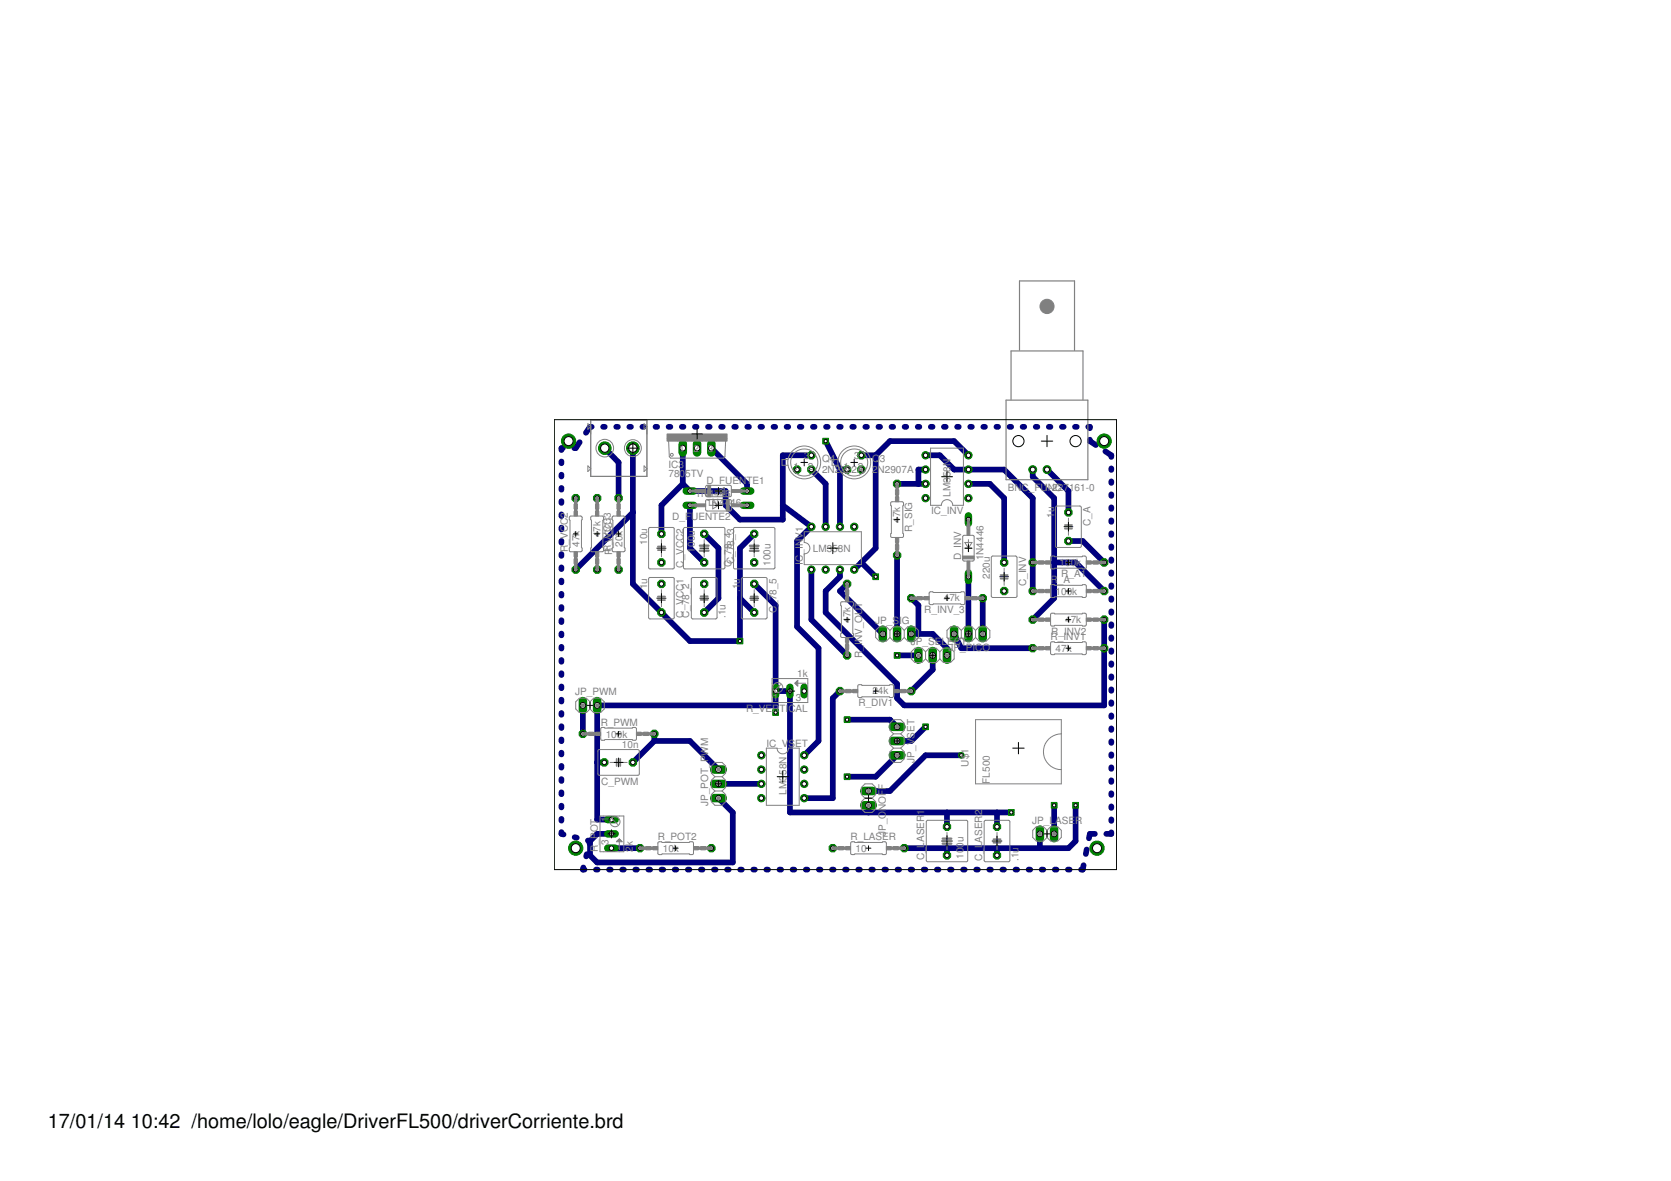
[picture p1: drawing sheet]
<svg xmlns="http://www.w3.org/2000/svg" width="297mm" height="210mm" viewBox="0 0 297 210" stroke-linecap="round" stroke-linejoin="round" font-family="sans-serif">
<g fill="none" stroke="#000080" stroke-width="1">
<path d="M100.1 79.7h-.3v.3M103 78.6l-.7 1.1h-.2M105.2 75.9h-.3l-.7 1M107.2 75.9h.3M107.5 79.7l2.5 2.5v6.3M109.5 75.9h.3M111.9 75.9h.3M112.5 79.7v24.1l10.1 10.1h8.9v-16.5l2.6-2.5M114.2 75.9h.3M116.5 75.9h.3M118.9 75.9h.3M121.2 75.9h.3"/>
<path d="M121.4 79.7v6.3M123.5 75.9h.3M125.9 75.9h.3M126.4 79.7l6.4 6.3v1.3M128.2 75.9h.3M130.5 75.9h.3M132.8 75.9h.3M135.2 75.9h.3M137.5 75.9h.3M139.8 75.9h.3M142.2 75.9h.3M144.5 75.9h.3"/>
<path d="M146.8 78.4l2.5 5.1M146.8 75.9h.3M149.2 75.9h.3M151.5 75.9h.3M153.8 75.9h.3M156.1 75.9h.3M158.5 75.9h.3M160.8 75.9h.3M163.1 75.9h.3M165.5 75.9h.3M167.8 75.9h.3M170.1 75.9h.3"/>
<path d="M172.5 75.9h.3M174.8 75.9h.3M177.1 75.9h.3M179.5 75.9h.2M181.8 75.9h.3M184.1 75.9h.3M186.4 75.9h.3M188.8 75.9h.3M191.1 75.9h.3M193.4 75.9h.3v.2M193.7 78.1v.3l1.1 .7M99.8 82v.3"/>
<path d="M99.8 84.4v.3M99.8 86.7v.3M99.8 89.1v.3M99.8 91.4v.3M99.8 93.8v.3M99.8 96.1v.4M99.8 98.5v.3M112.5 91.1l-10.2 10.1M121.4 86l-3.8 3.8v5.1M122.6 89.8v7.6l2.6 2.6M125.2 94.9l2.5 2.5v8.9l-2.5 2.6M139.1 89.8l5.1 3.8-2.5 2.6v15.2l3.8 3.8v16.5l-2.5 2.5"/>
<path d="M144.2 80.9h-5.1v11.5h-7.6l-2.5-2.6v-2.5h-6.4l-1.2-1.3M144.2 83.5l2.6 2.5v7.6M149.3 83.5v10.1M149.3 83.5h1.3M153.1 80.9h2.6M153.1 100l2.6 2.5M155.7 80.9v16.5l-3.9 3.8M155.7 80.9l2.5-2.5h11.4l2.5 2.5M159.5 86h5M159.5 98.7v14M164.5 80.9h2.6l2.5 2.6h8.9l5.1 5v16.6M164.5 83.5h-1.2v2.5"/>
<path d="M172.1 86h3.9l2.5 2.5v11.5M183.6 83.5v1.2l3.8 3.8v17.8l-3.8 3.8M186.1 83.5l3.8 3.8v3.8M187.4 100h3.8l5.1 5.1M189.9 96.2h2.6l3.8 3.8M196.5 80.2l1 .7v.3M197.5 83.2v.3M197.5 85.6v.2M197.5 87.9v.2M197.5 90.2v.2M197.5 92.5v.3M197.5 94.8v.3"/>
<path d="M197.5 97.1v.3M197.5 99.4v.3M99.8 100.8v.4M99.8 103.2v.3M99.8 105.5v.4M99.8 107.9v.3M99.8 110.2v.4M99.8 112.6v.3M99.8 115v.3M99.8 117.3v.3M99.8 119.7v.3M131.5 106.3l2.6 2.6"/>
<path d="M134.1 103.8l3.8 3.8v19M144.2 101.2v8.9l6.4 6.4M149.3 101.2v1.3l-2.5 2.6v3.8l12.7 12.7v2.5l1.2 1.3h35.6v-15.3M150.6 103.8l-1.3 1.3 7.6 7.6M159.5 116.5h3.8M162 112.7h3.8l2.5 2.5v1.3M162 106.3l1.3 1.3v5.1M165.8 116.5v2.5l-3.8 3.8M169.6 112.7l1.3 2.5h12.7M172.1 102.5v10.2M174.7 106.3v6.4M197.5 101.7v.3"/>
<path d="M197.5 104v.3M197.5 106.3v.3M197.5 108.6v.3M197.5 111v.3M197.5 113.3v.3M197.5 115.6v.3M197.5 117.9v.3M99.8 122v.3M99.8 124.4v.3M99.8 126.7v.3M99.8 129.1v.3M99.8 131.4v.3"/>
<path d="M99.8 133.8v.3M99.8 136.1v.3M99.8 138.5v.3M103.6 125.4v5M106.2 135.5h1.2M116.3 131.7l-3.8 3.8M116.3 130.4v1.3M116.3 131.7h6.3l5.1 5.1M127.7 139.3h7.6M137.9 125.4h-31.7v20.3h2.5M137.9 122.8h2.5v21.6h39.4M149.3 122.8l-1.3 1.3v17.8h-5"/>
<path d="M150.6 127.9h7.6l1.3 1.3M159.5 134.2l-3.8 3.8h-5.1M164.5 129.2l-2.5 2.5h-2.5M170.9 134.2h-6.4l-6.3 6.4h-3.8M197.5 120.2v.3M197.5 122.5v.3M197.5 124.8v.3M197.5 127.1v.3M197.5 129.5v.2M197.5 131.8v.2M197.5 134.1v.2M197.5 136.4v.3"/>
<path d="M197.5 138.7v.3M99.8 140.8v.4M99.8 143.2v.3M99.8 145.5v.4M99.8 147.9v.3l.4 .1M102.2 148.8l.3 .1M103.7 154.2l-.1 .4h.3M104.3 151.8l-.1 .4M104.5 149.4l.4 .1M104.9 149.5l-.1 .4M105.9 154.6h.3M108.3 154.6h.3"/>
<path d="M108.7 148.2h-2.5l-1.3 1.3M108.7 150.7h5.1M110.6 154.6h.3M112.9 154.6h.3M115.3 154.6h.3M117.6 154.6h.3M119.9 154.6h.3M122.3 154.6h.3M124.6 154.6h.3M126.9 154.6h.3M127.7 141.9l2.6 2.5v8.9h-24.1l-1.3-1.3v-2.5M129.2 154.6h.3"/>
<path d="M131.6 154.6h.3M133.9 154.6h.3M136.2 154.6h.3M138.6 154.6h.3M140.9 154.6h.3M143.2 154.6h.3M145.6 154.6h.3M147.9 154.6h.3M150.2 154.6h.3M152.5 154.6h.3M154.4 143.1v1.3M154.9 154.6h.3"/>
<path d="M157.2 154.6h.3M159.5 154.6h.3M161.9 154.6h.3M164.2 154.6h.3M166.5 154.6h.3M168.3 144.4v2.5M168.3 150.7v1.3M168.9 154.6h.3M171.2 154.6h.3M173.5 154.6h.3M175.9 154.6h.2M177.2 144.4v2.5"/>
<path d="M177.2 150.7v1.3M178.2 154.6h.3M180.5 154.6h.3M182.8 154.6h.3M184.8 148.2v2.5M185.2 154.6h.3M187.4 143.1v5.1M187.5 154.6h.3M189.8 154.6h.3M191.2 143.1v6.4l-1.3 1.2h-29.2M192.6 153.8l-.1 .8h-.3M193.2 151l-.2 .8"/>
<path d="M194.6 148.2h-.9l-.1 .8M197.5 147.9v.3h-.8M197.5 141v.3M197.5 143.3v.3M197.5 145.6v.3"/>
</g>
<circle cx="135.3" cy="134.2" r=".66" fill="#008000" stroke="#008000" stroke-width=".18"/>
<circle cx="135.3" cy="134.2" r=".4" fill="#fff" stroke="#000" stroke-width=".18"/>
<circle cx="135.3" cy="136.8" r=".66" fill="#008000" stroke="#008000" stroke-width=".18"/>
<circle cx="135.3" cy="136.8" r=".4" fill="#fff" stroke="#000" stroke-width=".18"/>
<circle cx="143" cy="136.8" r=".66" fill="#008000" stroke="#008000" stroke-width=".18"/>
<circle cx="143" cy="136.8" r=".4" fill="#fff" stroke="#000" stroke-width=".18"/>
<circle cx="143" cy="134.2" r=".66" fill="#008000" stroke="#008000" stroke-width=".18"/>
<circle cx="143" cy="134.2" r=".4" fill="#fff" stroke="#000" stroke-width=".18"/>
<circle cx="135.3" cy="139.3" r=".66" fill="#008000" stroke="#008000" stroke-width=".18"/>
<circle cx="135.3" cy="139.3" r=".4" fill="#fff" stroke="#000" stroke-width=".18"/>
<circle cx="135.3" cy="141.9" r=".66" fill="#008000" stroke="#008000" stroke-width=".18"/>
<circle cx="135.3" cy="141.9" r=".4" fill="#fff" stroke="#000" stroke-width=".18"/>
<circle cx="143" cy="139.3" r=".66" fill="#008000" stroke="#008000" stroke-width=".18"/>
<circle cx="143" cy="139.3" r=".4" fill="#fff" stroke="#000" stroke-width=".18"/>
<circle cx="143" cy="141.9" r=".66" fill="#008000" stroke="#008000" stroke-width=".18"/>
<circle cx="143" cy="141.9" r=".4" fill="#fff" stroke="#000" stroke-width=".18"/>
<circle cx="172.1" cy="88.5" r=".66" fill="#008000" stroke="#008000" stroke-width=".18"/>
<circle cx="172.1" cy="88.5" r=".4" fill="#fff" stroke="#000" stroke-width=".18"/>
<circle cx="172.1" cy="86" r=".66" fill="#008000" stroke="#008000" stroke-width=".18"/>
<circle cx="172.1" cy="86" r=".4" fill="#fff" stroke="#000" stroke-width=".18"/>
<circle cx="164.5" cy="86" r=".66" fill="#008000" stroke="#008000" stroke-width=".18"/>
<circle cx="164.5" cy="86" r=".4" fill="#fff" stroke="#000" stroke-width=".18"/>
<circle cx="164.5" cy="88.5" r=".66" fill="#008000" stroke="#008000" stroke-width=".18"/>
<circle cx="164.5" cy="88.5" r=".4" fill="#fff" stroke="#000" stroke-width=".18"/>
<circle cx="172.1" cy="83.5" r=".66" fill="#008000" stroke="#008000" stroke-width=".18"/>
<circle cx="172.1" cy="83.5" r=".4" fill="#fff" stroke="#000" stroke-width=".18"/>
<circle cx="172.1" cy="80.9" r=".66" fill="#008000" stroke="#008000" stroke-width=".18"/>
<circle cx="172.1" cy="80.9" r=".4" fill="#fff" stroke="#000" stroke-width=".18"/>
<circle cx="164.5" cy="83.5" r=".66" fill="#008000" stroke="#008000" stroke-width=".18"/>
<circle cx="164.5" cy="83.5" r=".4" fill="#fff" stroke="#000" stroke-width=".18"/>
<circle cx="164.5" cy="80.9" r=".66" fill="#008000" stroke="#008000" stroke-width=".18"/>
<circle cx="164.5" cy="80.9" r=".4" fill="#fff" stroke="#000" stroke-width=".18"/>
<path d="M121.4 78.9v1.5" fill="none" stroke="#008000" stroke-width="1.5"/>
<circle cx="121.4" cy="79.7" r=".51" fill="#fff" stroke="#000" stroke-width=".18"/>
<path d="M123.9 78.9v1.5" fill="none" stroke="#008000" stroke-width="1.5"/>
<circle cx="123.9" cy="79.7" r=".51" fill="#fff" stroke="#000" stroke-width=".18"/>
<path d="M126.4 78.9v1.5" fill="none" stroke="#008000" stroke-width="1.5"/>
<circle cx="126.4" cy="79.7" r=".51" fill="#fff" stroke="#000" stroke-width=".18"/>
<circle cx="125.2" cy="94.9" r=".71" fill="#008000" stroke="#008000" stroke-width=".18"/>
<circle cx="125.2" cy="94.9" r=".4" fill="#fff" stroke="#000" stroke-width=".18"/>
<circle cx="125.2" cy="100" r=".71" fill="#008000" stroke="#008000" stroke-width=".18"/>
<circle cx="125.2" cy="100" r=".4" fill="#fff" stroke="#000" stroke-width=".18"/>
<circle cx="117.6" cy="94.9" r=".71" fill="#008000" stroke="#008000" stroke-width=".18"/>
<circle cx="117.6" cy="94.9" r=".4" fill="#fff" stroke="#000" stroke-width=".18"/>
<circle cx="117.6" cy="100" r=".71" fill="#008000" stroke="#008000" stroke-width=".18"/>
<circle cx="117.6" cy="100" r=".4" fill="#fff" stroke="#000" stroke-width=".18"/>
<circle cx="189.9" cy="91.1" r=".71" fill="#008000" stroke="#008000" stroke-width=".18"/>
<circle cx="189.9" cy="91.1" r=".4" fill="#fff" stroke="#000" stroke-width=".18"/>
<circle cx="189.9" cy="96.2" r=".71" fill="#008000" stroke="#008000" stroke-width=".18"/>
<circle cx="189.9" cy="96.2" r=".4" fill="#fff" stroke="#000" stroke-width=".18"/>
<circle cx="183.6" cy="105.1" r=".71" fill="#008000" stroke="#008000" stroke-width=".18"/>
<circle cx="183.6" cy="105.1" r=".4" fill="#fff" stroke="#000" stroke-width=".18"/>
<circle cx="196.3" cy="105.1" r=".71" fill="#008000" stroke="#008000" stroke-width=".18"/>
<circle cx="196.3" cy="105.1" r=".4" fill="#fff" stroke="#000" stroke-width=".18"/>
<circle cx="159.5" cy="86" r=".71" fill="#008000" stroke="#008000" stroke-width=".18"/>
<circle cx="159.5" cy="86" r=".4" fill="#fff" stroke="#000" stroke-width=".18"/>
<circle cx="159.5" cy="98.7" r=".71" fill="#008000" stroke="#008000" stroke-width=".18"/>
<circle cx="159.5" cy="98.7" r=".4" fill="#fff" stroke="#000" stroke-width=".18"/>
<path d="M122 87.3h1.3" fill="none" stroke="#008000" stroke-width="1.3"/>
<circle cx="122.6" cy="87.3" r=".4" fill="#fff" stroke="#000" stroke-width=".18"/>
<path d="M132.1 87.3h1.4" fill="none" stroke="#008000" stroke-width="1.3"/>
<circle cx="132.8" cy="87.3" r=".4" fill="#fff" stroke="#000" stroke-width=".18"/>
<path d="M172.1 101.9v1.3" fill="none" stroke="#008000" stroke-width="1.3"/>
<circle cx="172.1" cy="102.5" r=".4" fill="#fff" stroke="#000" stroke-width=".18"/>
<path d="M172.1 91.7v1.3" fill="none" stroke="#008000" stroke-width="1.3"/>
<circle cx="172.1" cy="92.4" r=".4" fill="#fff" stroke="#000" stroke-width=".18"/>
<circle cx="125.2" cy="108.9" r=".71" fill="#008000" stroke="#008000" stroke-width=".18"/>
<circle cx="125.2" cy="108.9" r=".4" fill="#fff" stroke="#000" stroke-width=".18"/>
<circle cx="125.2" cy="103.8" r=".71" fill="#008000" stroke="#008000" stroke-width=".18"/>
<circle cx="125.2" cy="103.8" r=".4" fill="#fff" stroke="#000" stroke-width=".18"/>
<path d="M132.1 89.8h1.4" fill="none" stroke="#008000" stroke-width="1.3"/>
<circle cx="132.8" cy="89.8" r=".4" fill="#fff" stroke="#000" stroke-width=".18"/>
<path d="M122 89.8h1.3" fill="none" stroke="#008000" stroke-width="1.3"/>
<circle cx="122.6" cy="89.8" r=".4" fill="#fff" stroke="#000" stroke-width=".18"/>
<circle cx="113.8" cy="150.7" r=".71" fill="#008000" stroke="#008000" stroke-width=".18"/>
<circle cx="113.8" cy="150.7" r=".4" fill="#fff" stroke="#000" stroke-width=".18"/>
<circle cx="126.4" cy="150.7" r=".71" fill="#008000" stroke="#008000" stroke-width=".18"/>
<circle cx="126.4" cy="150.7" r=".4" fill="#fff" stroke="#000" stroke-width=".18"/>
<path d="M184.8 147.4v1.6" fill="none" stroke="#008000" stroke-width="1.5"/>
<circle cx="184.8" cy="148.2" r=".51" fill="#fff" stroke="#000" stroke-width=".18"/>
<path d="M187.4 147.4v1.6" fill="none" stroke="#008000" stroke-width="1.5"/>
<circle cx="187.4" cy="148.2" r=".51" fill="#fff" stroke="#000" stroke-width=".18"/>
<path d="M156.9 111.9v1.5" fill="none" stroke="#008000" stroke-width="1.5"/>
<circle cx="156.9" cy="112.7" r=".51" fill="#fff" stroke="#000" stroke-width=".18"/>
<path d="M159.5 111.9v1.5" fill="none" stroke="#008000" stroke-width="1.5"/>
<circle cx="159.5" cy="112.7" r=".51" fill="#fff" stroke="#000" stroke-width=".18"/>
<path d="M162 111.9v1.5" fill="none" stroke="#008000" stroke-width="1.5"/>
<circle cx="162" cy="112.7" r=".51" fill="#fff" stroke="#000" stroke-width=".18"/>
<circle cx="177.2" cy="152" r=".71" fill="#008000" stroke="#008000" stroke-width=".18"/>
<circle cx="177.2" cy="152" r=".4" fill="#fff" stroke="#000" stroke-width=".18"/>
<circle cx="177.2" cy="146.9" r=".71" fill="#008000" stroke="#008000" stroke-width=".18"/>
<circle cx="177.2" cy="146.9" r=".4" fill="#fff" stroke="#000" stroke-width=".18"/>
<circle cx="168.3" cy="152" r=".71" fill="#008000" stroke="#008000" stroke-width=".18"/>
<circle cx="168.3" cy="152" r=".4" fill="#fff" stroke="#000" stroke-width=".18"/>
<circle cx="168.3" cy="146.9" r=".71" fill="#008000" stroke="#008000" stroke-width=".18"/>
<circle cx="168.3" cy="146.9" r=".4" fill="#fff" stroke="#000" stroke-width=".18"/>
<circle cx="148" cy="150.7" r=".71" fill="#008000" stroke="#008000" stroke-width=".18"/>
<circle cx="148" cy="150.7" r=".4" fill="#fff" stroke="#000" stroke-width=".18"/>
<circle cx="160.7" cy="150.7" r=".71" fill="#008000" stroke="#008000" stroke-width=".18"/>
<circle cx="160.7" cy="150.7" r=".4" fill="#fff" stroke="#000" stroke-width=".18"/>
<path d="M153.6 140.6h1.6" fill="none" stroke="#008000" stroke-width="1.5"/>
<circle cx="154.4" cy="140.6" r=".51" fill="#fff" stroke="#000" stroke-width=".18"/>
<path d="M153.6 143.1h1.6" fill="none" stroke="#008000" stroke-width="1.5"/>
<circle cx="154.4" cy="143.1" r=".51" fill="#fff" stroke="#000" stroke-width=".18"/>
<circle cx="178.5" cy="100" r=".71" fill="#008000" stroke="#008000" stroke-width=".18"/>
<circle cx="178.5" cy="100" r=".4" fill="#fff" stroke="#000" stroke-width=".18"/>
<circle cx="178.5" cy="105.1" r=".71" fill="#008000" stroke="#008000" stroke-width=".18"/>
<circle cx="178.5" cy="105.1" r=".4" fill="#fff" stroke="#000" stroke-width=".18"/>
<path d="M174.7 111.9v1.5" fill="none" stroke="#008000" stroke-width="1.5"/>
<circle cx="174.7" cy="112.7" r=".51" fill="#fff" stroke="#000" stroke-width=".18"/>
<path d="M172.1 111.9v1.5" fill="none" stroke="#008000" stroke-width="1.5"/>
<circle cx="172.1" cy="112.7" r=".51" fill="#fff" stroke="#000" stroke-width=".18"/>
<path d="M169.6 111.9v1.5" fill="none" stroke="#008000" stroke-width="1.5"/>
<circle cx="169.6" cy="112.7" r=".51" fill="#fff" stroke="#000" stroke-width=".18"/>
<circle cx="174.7" cy="106.3" r=".71" fill="#008000" stroke="#008000" stroke-width=".18"/>
<circle cx="174.7" cy="106.3" r=".4" fill="#fff" stroke="#000" stroke-width=".18"/>
<circle cx="162" cy="106.3" r=".71" fill="#008000" stroke="#008000" stroke-width=".18"/>
<circle cx="162" cy="106.3" r=".4" fill="#fff" stroke="#000" stroke-width=".18"/>
<circle cx="183.6" cy="115.2" r=".71" fill="#008000" stroke="#008000" stroke-width=".18"/>
<circle cx="183.6" cy="115.2" r=".4" fill="#fff" stroke="#000" stroke-width=".18"/>
<circle cx="196.3" cy="115.2" r=".71" fill="#008000" stroke="#008000" stroke-width=".18"/>
<circle cx="196.3" cy="115.2" r=".4" fill="#fff" stroke="#000" stroke-width=".18"/>
<circle cx="196.3" cy="110.1" r=".71" fill="#008000" stroke="#008000" stroke-width=".18"/>
<circle cx="196.3" cy="110.1" r=".4" fill="#fff" stroke="#000" stroke-width=".18"/>
<circle cx="183.6" cy="110.1" r=".71" fill="#008000" stroke="#008000" stroke-width=".18"/>
<circle cx="183.6" cy="110.1" r=".4" fill="#fff" stroke="#000" stroke-width=".18"/>
<circle cx="150.6" cy="103.8" r=".71" fill="#008000" stroke="#008000" stroke-width=".18"/>
<circle cx="150.6" cy="103.8" r=".4" fill="#fff" stroke="#000" stroke-width=".18"/>
<circle cx="150.6" cy="116.5" r=".71" fill="#008000" stroke="#008000" stroke-width=".18"/>
<circle cx="150.6" cy="116.5" r=".4" fill="#fff" stroke="#000" stroke-width=".18"/>
<path d="M163.3 115.7v1.5" fill="none" stroke="#008000" stroke-width="1.5"/>
<circle cx="163.3" cy="116.5" r=".51" fill="#fff" stroke="#000" stroke-width=".18"/>
<path d="M165.8 115.7v1.5" fill="none" stroke="#008000" stroke-width="1.5"/>
<circle cx="165.8" cy="116.5" r=".51" fill="#fff" stroke="#000" stroke-width=".18"/>
<path d="M168.3 115.7v1.5" fill="none" stroke="#008000" stroke-width="1.5"/>
<circle cx="168.3" cy="116.5" r=".51" fill="#fff" stroke="#000" stroke-width=".18"/>
<circle cx="162" cy="122.8" r=".71" fill="#008000" stroke="#008000" stroke-width=".18"/>
<circle cx="162" cy="122.8" r=".4" fill="#fff" stroke="#000" stroke-width=".18"/>
<circle cx="149.3" cy="122.8" r=".71" fill="#008000" stroke="#008000" stroke-width=".18"/>
<circle cx="149.3" cy="122.8" r=".4" fill="#fff" stroke="#000" stroke-width=".18"/>
<circle cx="186.1" cy="83.5" r=".7" fill="#008000" stroke="#008000" stroke-width=".18"/>
<circle cx="186.1" cy="83.5" r=".44" fill="#fff" stroke="#000" stroke-width=".18"/>
<circle cx="183.6" cy="83.5" r=".7" fill="#008000" stroke="#008000" stroke-width=".18"/>
<circle cx="183.6" cy="83.5" r=".44" fill="#fff" stroke="#000" stroke-width=".18"/>
<path d="M103.6 124.6v1.5" fill="none" stroke="#008000" stroke-width="1.5"/>
<circle cx="103.6" cy="125.4" r=".51" fill="#fff" stroke="#000" stroke-width=".18"/>
<path d="M106.2 124.6v1.5" fill="none" stroke="#008000" stroke-width="1.5"/>
<circle cx="106.2" cy="125.4" r=".51" fill="#fff" stroke="#000" stroke-width=".18"/>
<path d="M127 141.9h1.5" fill="none" stroke="#008000" stroke-width="1.5"/>
<circle cx="127.7" cy="141.9" r=".51" fill="#fff" stroke="#000" stroke-width=".18"/>
<path d="M127 139.3h1.5" fill="none" stroke="#008000" stroke-width="1.5"/>
<circle cx="127.7" cy="139.3" r=".51" fill="#fff" stroke="#000" stroke-width=".18"/>
<path d="M127 136.8h1.5" fill="none" stroke="#008000" stroke-width="1.5"/>
<circle cx="127.7" cy="136.8" r=".51" fill="#fff" stroke="#000" stroke-width=".18"/>
<circle cx="103.6" cy="130.4" r=".71" fill="#008000" stroke="#008000" stroke-width=".18"/>
<circle cx="103.6" cy="130.4" r=".4" fill="#fff" stroke="#000" stroke-width=".18"/>
<circle cx="116.3" cy="130.4" r=".71" fill="#008000" stroke="#008000" stroke-width=".18"/>
<circle cx="116.3" cy="130.4" r=".4" fill="#fff" stroke="#000" stroke-width=".18"/>
<circle cx="112.5" cy="135.5" r=".71" fill="#008000" stroke="#008000" stroke-width=".18"/>
<circle cx="112.5" cy="135.5" r=".4" fill="#fff" stroke="#000" stroke-width=".18"/>
<circle cx="107.4" cy="135.5" r=".71" fill="#008000" stroke="#008000" stroke-width=".18"/>
<circle cx="107.4" cy="135.5" r=".4" fill="#fff" stroke="#000" stroke-width=".18"/>
<path d="M158.7 129.2h1.5" fill="none" stroke="#008000" stroke-width="1.5"/>
<circle cx="159.5" cy="129.2" r=".51" fill="#fff" stroke="#000" stroke-width=".18"/>
<path d="M158.7 131.7h1.5" fill="none" stroke="#008000" stroke-width="1.5"/>
<circle cx="159.5" cy="131.7" r=".51" fill="#fff" stroke="#000" stroke-width=".18"/>
<path d="M158.7 134.2h1.5" fill="none" stroke="#008000" stroke-width="1.5"/>
<circle cx="159.5" cy="134.2" r=".51" fill="#fff" stroke="#000" stroke-width=".18"/>
<path d="M137.9 122.2v1.3" fill="none" stroke="#008000" stroke-width="1.3"/>
<circle cx="137.9" cy="122.8" r=".4" fill="#fff" stroke="#000" stroke-width=".18"/>
<path d="M143 122.2v1.3" fill="none" stroke="#008000" stroke-width="1.3"/>
<circle cx="143" cy="122.8" r=".4" fill="#fff" stroke="#000" stroke-width=".18"/>
<path d="M140.4 122.2v1.3" fill="none" stroke="#008000" stroke-width="1.3"/>
<circle cx="140.4" cy="122.8" r=".4" fill="#fff" stroke="#000" stroke-width=".18"/>
<path d="M108 145.7h1.3" fill="none" stroke="#008000" stroke-width="1.3"/>
<circle cx="108.7" cy="145.7" r=".4" fill="#fff" stroke="#000" stroke-width=".18"/>
<path d="M108 150.7h1.3" fill="none" stroke="#008000" stroke-width="1.3"/>
<circle cx="108.7" cy="150.7" r=".4" fill="#fff" stroke="#000" stroke-width=".18"/>
<path d="M108 148.2h1.3" fill="none" stroke="#008000" stroke-width="1.3"/>
<circle cx="108.7" cy="148.2" r=".4" fill="#fff" stroke="#000" stroke-width=".18"/>
<circle cx="144.2" cy="101.2" r=".66" fill="#008000" stroke="#008000" stroke-width=".18"/>
<circle cx="144.2" cy="101.2" r=".4" fill="#fff" stroke="#000" stroke-width=".18"/>
<circle cx="146.8" cy="101.2" r=".66" fill="#008000" stroke="#008000" stroke-width=".18"/>
<circle cx="146.8" cy="101.2" r=".4" fill="#fff" stroke="#000" stroke-width=".18"/>
<circle cx="146.8" cy="93.6" r=".66" fill="#008000" stroke="#008000" stroke-width=".18"/>
<circle cx="146.8" cy="93.6" r=".4" fill="#fff" stroke="#000" stroke-width=".18"/>
<circle cx="144.2" cy="93.6" r=".66" fill="#008000" stroke="#008000" stroke-width=".18"/>
<circle cx="144.2" cy="93.6" r=".4" fill="#fff" stroke="#000" stroke-width=".18"/>
<circle cx="149.3" cy="101.2" r=".66" fill="#008000" stroke="#008000" stroke-width=".18"/>
<circle cx="149.3" cy="101.2" r=".4" fill="#fff" stroke="#000" stroke-width=".18"/>
<circle cx="151.8" cy="101.2" r=".66" fill="#008000" stroke="#008000" stroke-width=".18"/>
<circle cx="151.8" cy="101.2" r=".4" fill="#fff" stroke="#000" stroke-width=".18"/>
<circle cx="149.3" cy="93.6" r=".66" fill="#008000" stroke="#008000" stroke-width=".18"/>
<circle cx="149.3" cy="93.6" r=".4" fill="#fff" stroke="#000" stroke-width=".18"/>
<circle cx="151.8" cy="93.6" r=".66" fill="#008000" stroke="#008000" stroke-width=".18"/>
<circle cx="151.8" cy="93.6" r=".4" fill="#fff" stroke="#000" stroke-width=".18"/>
<circle cx="196.3" cy="100" r=".71" fill="#008000" stroke="#008000" stroke-width=".18"/>
<circle cx="196.3" cy="100" r=".4" fill="#fff" stroke="#000" stroke-width=".18"/>
<circle cx="183.6" cy="100" r=".71" fill="#008000" stroke="#008000" stroke-width=".18"/>
<circle cx="183.6" cy="100" r=".4" fill="#fff" stroke="#000" stroke-width=".18"/>
<circle cx="134.1" cy="100" r=".71" fill="#008000" stroke="#008000" stroke-width=".18"/>
<circle cx="134.1" cy="100" r=".4" fill="#fff" stroke="#000" stroke-width=".18"/>
<circle cx="134.1" cy="94.9" r=".71" fill="#008000" stroke="#008000" stroke-width=".18"/>
<circle cx="134.1" cy="94.9" r=".4" fill="#fff" stroke="#000" stroke-width=".18"/>
<circle cx="134.1" cy="103.8" r=".71" fill="#008000" stroke="#008000" stroke-width=".18"/>
<circle cx="134.1" cy="103.8" r=".4" fill="#fff" stroke="#000" stroke-width=".18"/>
<circle cx="134.1" cy="108.9" r=".71" fill="#008000" stroke="#008000" stroke-width=".18"/>
<circle cx="134.1" cy="108.9" r=".4" fill="#fff" stroke="#000" stroke-width=".18"/>
<circle cx="106.2" cy="88.5" r=".71" fill="#008000" stroke="#008000" stroke-width=".18"/>
<circle cx="106.2" cy="88.5" r=".4" fill="#fff" stroke="#000" stroke-width=".18"/>
<circle cx="106.2" cy="101.2" r=".71" fill="#008000" stroke="#008000" stroke-width=".18"/>
<circle cx="106.2" cy="101.2" r=".4" fill="#fff" stroke="#000" stroke-width=".18"/>
<circle cx="102.3" cy="101.2" r=".71" fill="#008000" stroke="#008000" stroke-width=".18"/>
<circle cx="102.3" cy="101.2" r=".4" fill="#fff" stroke="#000" stroke-width=".18"/>
<circle cx="102.3" cy="88.5" r=".71" fill="#008000" stroke="#008000" stroke-width=".18"/>
<circle cx="102.3" cy="88.5" r=".4" fill="#fff" stroke="#000" stroke-width=".18"/>
<circle cx="117.6" cy="103.8" r=".71" fill="#008000" stroke="#008000" stroke-width=".18"/>
<circle cx="117.6" cy="103.8" r=".4" fill="#fff" stroke="#000" stroke-width=".18"/>
<circle cx="117.6" cy="108.9" r=".71" fill="#008000" stroke="#008000" stroke-width=".18"/>
<circle cx="117.6" cy="108.9" r=".4" fill="#fff" stroke="#000" stroke-width=".18"/>
<circle cx="150.6" cy="83.5" r=".71" fill="#008000" stroke="#008000" stroke-width=".18"/>
<circle cx="150.6" cy="83.5" r=".4" fill="#fff" stroke="#000" stroke-width=".18"/>
<circle cx="153.1" cy="83.5" r=".71" fill="#008000" stroke="#008000" stroke-width=".18"/>
<circle cx="153.1" cy="83.5" r=".4" fill="#fff" stroke="#000" stroke-width=".18"/>
<circle cx="153.1" cy="80.9" r=".71" fill="#008000" stroke="#008000" stroke-width=".18"/>
<circle cx="153.1" cy="80.9" r=".4" fill="#fff" stroke="#000" stroke-width=".18"/>
<circle cx="141.7" cy="83.5" r=".71" fill="#008000" stroke="#008000" stroke-width=".18"/>
<circle cx="141.7" cy="83.5" r=".4" fill="#fff" stroke="#000" stroke-width=".18"/>
<circle cx="144.2" cy="83.5" r=".71" fill="#008000" stroke="#008000" stroke-width=".18"/>
<circle cx="144.2" cy="83.5" r=".4" fill="#fff" stroke="#000" stroke-width=".18"/>
<circle cx="144.2" cy="80.9" r=".71" fill="#008000" stroke="#008000" stroke-width=".18"/>
<circle cx="144.2" cy="80.9" r=".4" fill="#fff" stroke="#000" stroke-width=".18"/>
<circle cx="110" cy="101.2" r=".71" fill="#008000" stroke="#008000" stroke-width=".18"/>
<circle cx="110" cy="101.2" r=".4" fill="#fff" stroke="#000" stroke-width=".18"/>
<circle cx="110" cy="88.5" r=".71" fill="#008000" stroke="#008000" stroke-width=".18"/>
<circle cx="110" cy="88.5" r=".4" fill="#fff" stroke="#000" stroke-width=".18"/>
<circle cx="112.5" cy="79.7" r="1.12" fill="#008000" stroke="#008000" stroke-width=".18"/>
<circle cx="112.5" cy="79.7" r=".74" fill="#fff" stroke="#000" stroke-width=".18"/>
<circle cx="107.5" cy="79.7" r="1.12" fill="#008000" stroke="#008000" stroke-width=".18"/>
<circle cx="107.5" cy="79.7" r=".74" fill="#fff" stroke="#000" stroke-width=".18"/>
<path d="M155.2 102h1v1h-1z" fill="#008000" stroke="#008000" stroke-width=".18"/>
<circle cx="155.7" cy="102.5" r=".3" fill="#fff" stroke="#000" stroke-width=".18"/>
<path d="M131 113.4h1v1h-1z" fill="#008000" stroke="#008000" stroke-width=".18"/>
<circle cx="131.5" cy="113.9" r=".3" fill="#fff" stroke="#000" stroke-width=".18"/>
<path d="M146.3 77.9h1v1h-1z" fill="#008000" stroke="#008000" stroke-width=".18"/>
<circle cx="146.8" cy="78.4" r=".3" fill="#fff" stroke="#000" stroke-width=".18"/>
<path d="M179.3 143.9h1v1h-1z" fill="#008000" stroke="#008000" stroke-width=".18"/>
<circle cx="179.8" cy="144.4" r=".3" fill="#fff" stroke="#000" stroke-width=".18"/>
<path d="M137.4 126.1h1v1h-1z" fill="#008000" stroke="#008000" stroke-width=".18"/>
<circle cx="137.9" cy="126.6" r=".3" fill="#fff" stroke="#000" stroke-width=".18"/>
<path d="M150.1 127.4h1v1h-1z" fill="#008000" stroke="#008000" stroke-width=".18"/>
<circle cx="150.6" cy="127.9" r=".3" fill="#fff" stroke="#000" stroke-width=".18"/>
<path d="M186.9 142.6h1v1h-1z" fill="#008000" stroke="#008000" stroke-width=".18"/>
<circle cx="187.4" cy="143.1" r=".3" fill="#fff" stroke="#000" stroke-width=".18"/>
<path d="M190.7 142.6h1v1h-1z" fill="#008000" stroke="#008000" stroke-width=".18"/>
<circle cx="191.2" cy="143.1" r=".3" fill="#fff" stroke="#000" stroke-width=".18"/>
<circle cx="170.9" cy="134.2" r=".51" fill="#008000" stroke="#008000" stroke-width=".18"/>
<circle cx="170.9" cy="134.2" r=".3" fill="#fff" stroke="#000" stroke-width=".18"/>
<path d="M159 116h1v1h-1z" fill="#008000" stroke="#008000" stroke-width=".18"/>
<circle cx="159.5" cy="116.5" r=".3" fill="#fff" stroke="#000" stroke-width=".18"/>
<path d="M150.1 137.5h1v1.1h-1z" fill="#008000" stroke="#008000" stroke-width=".18"/>
<circle cx="150.6" cy="138" r=".3" fill="#fff" stroke="#000" stroke-width=".18"/>
<path d="M164 128.7h1v1h-1z" fill="#008000" stroke="#008000" stroke-width=".18"/>
<circle cx="164.5" cy="129.2" r=".3" fill="#fff" stroke="#000" stroke-width=".18"/>
<circle cx="101.1" cy="78.4" r="1.27" fill="#008000" stroke="#008000" stroke-width=".18"/>
<circle cx="101.1" cy="78.4" r=".8" fill="#fff" stroke="#000" stroke-width=".18"/>
<circle cx="102.3" cy="150.7" r="1.27" fill="#008000" stroke="#008000" stroke-width=".18"/>
<circle cx="102.3" cy="150.7" r=".8" fill="#fff" stroke="#000" stroke-width=".18"/>
<circle cx="195" cy="150.7" r="1.27" fill="#008000" stroke="#008000" stroke-width=".18"/>
<circle cx="195" cy="150.7" r=".8" fill="#fff" stroke="#000" stroke-width=".18"/>
<circle cx="196.3" cy="78.4" r="1.27" fill="#008000" stroke="#008000" stroke-width=".18"/>
<circle cx="196.3" cy="78.4" r=".8" fill="#fff" stroke="#000" stroke-width=".18"/>
<g fill="none" stroke="#808080" stroke-width=".18">
<path d="M104.5 75.3l.5 .5-.5 .5zM105 74.7h10v10h-10zM114.5 75.3l.5 .5-.5 .5zM118.9 78.3l.1 2.9 .2 .2h9.4l.3-.2 .1-2.9M165.4 79.7h5.9v10.1h-1.9a1.02 1.02 0 0 0-1.1-1 1.02 1.02 0 0 0-1 1h-1.9zM101.3 91.8l1.9-.1 .3 .2v.5l-.1 .1v4.8l.1 .1v.4l-.2 .2-1.8 .1-.3-.2v-.5l.1-.1zM104.5 82.8l.5 .5-.5 .5zM105.1 91.8l1.9-.1 .3 .2v.5l-.1 .1v4.8l.1 .1v.4l-.2 .2-1.8 .1-.3-.2v-.5l.1-.1zM108.9 91.8l1.9-.1 .3 .2v.5l-.1 .1v4.8l.1 .1v.4l-.2 .2-1.8 .1-.3-.2v-.5l.1-.1zM114.5 82.8l.5 .5-.5 .5zM115.4 93.8l4.2-.1 .2 .2v7.1h-4.4zM117.6 95.9v1.2"/>
<path d="M117.6 97.8v1.2M121.6 93.8h7.2v7.2h-7.2zM125.2 95.9v1.1M125.2 97.9v1.1M125.5 86.3h4.4l.1 .2v1.6l-.2 .2h-4.2l-.2-.3zM125.5 88.9l4.4-.1 .1 .2v1.7l-.2 .1h-4.2l-.2-.2zM126.2 89.8h2.2M126.7 89.2l1 .6-1 .6zM127.1 87.3h2.1M127.7 87.3l1-.7v1.3zM127.7 86.6v1.3M127.7 89.2v1.2"/>
<path d="M130.5 93.8h7.2v7.2h-7.2zM134.1 95.9v1.1M134.1 97.9v1.1M140.1 81.7h-1.1v1h1.1M143 94.5h10.1v5.9h-10.1v-2a1.02 1.02 0 0 0 1-1 1.02 1.02 0 0 0-1-1zM149 81.7h-1.1v1h1.1M158.4 89.3l2-.1 .2 .1v.5l-.1 .1v4.9l.1 .1v.4l-.2 .2h-1.8l-.3-.1v-.5l.2-.1zM171.2 95.2l1.7-.1 .2 .2 .1 4.2-.2 .2h-1.6l-.2-.1zM171.5 96.4h1.3l-.7 1zM171.5 97.4h1.3M172.1 95.9v2.2M176.3 98.9h4.4l.1 7-.2 .3h-4.1l-.3-.2z"/>
<path d="M186.8 98.9l.6-.1 .1 .2h4.8l.2-.2h.4l.2 .3v1.9l-.3 .1h-.3l-.2-.1h-4.8l-.1 .1h-.5l-.1-.2zM187.7 90l4.3-.1 .2 .2-.1 7.1h-4.4zM189.9 92.1v1.2M189.9 94v1.1M115.4 102.7l4.2-.1 .2 .2v7l-.1 .2-4.3-.1zM117.6 104.8v1.2M117.6 106.7v1.1M122.9 102.8l.2-.2h4.1l.2 .2 .1 6.9-.2 .3h-4.2l-.2-.2zM125.2 104.8v1.2M125.2 106.6v1.2M131.9 102.7l4.2-.1 .2 .2 .1 6.9-.2 .3h-4.2l-.2-.2zM134.1 104.8v1.2"/>
<path d="M134.1 106.7v1.1M149.5 107h2l.2 .1v.5l-.1 .1v4.8l.1 .2v.4l-.1 .2h-1.9l-.2-.2-.1-.4 .2-.2zM158.2 112l-.6-.6h-1.3l-.6 .6v1.3l.6 .6h1.3l.6-.6M158.2 112l.6-.6h1.3l.6 .6M158.2 112v1.3M158.2 113.3l.6 .6h1.3l.6-.6M160.7 112l.7-.6h1.2l.7 .6v1.3l-.7 .6h-1.2l-.7-.6M160.7 112v1.3M164.5 115.8l-.6-.6h-1.3l-.6 .6v1.3l.6 .7h1.3l.6-.7M164.5 115.8l.7-.6h1.2l.7 .6M164.5 117.1l.7 .7h1.2l.7-.7M164.5 115.8v1.3"/>
<path d="M165.2 105.2l5.6 .1 .1-.1h.5l.1 .2v1.9l-.2 .2h-.4l-.1-.2h-4.9l-.1 .2-.5-.1-.1-.2zM167.1 115.8l.6-.6h1.3l.6 .6v1.3l-.6 .7h-1.3l-.6-.7M167.1 115.8v1.3M170.9 112l-.7-.6h-1.2l-.7 .6v1.3l.7 .6h1.2l.7-.6M170.9 112l.6-.6h1.3l.6 .6M170.9 113.3l.6 .6h1.3l.6-.6M170.9 112v1.3M173.4 112l.7-.6h1.2l.7 .6v1.3l-.7 .6h-1.2l-.7-.6M173.4 112v1.3M178.5 101v1.2M178.5 102.8v1.2M186.8 104l.6-.1 .1 .1h4.8l.2-.1h.4l.2 .3v1.8l-.3 .2h-.3l-.2-.1h-4.8l-.1 .1h-.5l-.1-.3z"/>
<path d="M186.8 114.1l5.5 .1 .2-.1h.4l.2 .2v1.9l-.3 .2h-.3l-.2-.2h-4.8l-.1 .2-.5-.1-.1-.2zM186.8 109.1h5.5l.2-.1h.4l.2 .2v1.9l-.3 .2h-.3l-.2-.2h-4.8l-.1 .2h-.5l-.1-.3zM104.9 124.7l-.7-.6h-1.2l-.7 .6v1.3l.7 .6h1.2l.7-.6M104.9 124.7l.6-.6h1.3l.6 .6v1.3l-.6 .6h-1.3l-.6-.6M104.9 124.7v1.3M106.3 133.3l7.2-.1 .1 .3v4.1l-.2 .2-7.1-.1zM106.8 129.4l.6-.1 .1 .1h4.9l.1-.1h.5l.1 .2v1.9l-.1 .2h-.5l-.1-.2h-4.9l-.1 .2h-.5l-.1-.3zM108.4 135.5h1.2M110.3 135.5h1.2M127.1 138l-.7-.6v-1.3l.7-.6h1.3l.6 .6v1.3l-.6 .6M127.1 138l-.7 .7v1.3l.7 .6M127.1 138h1.3"/>
<path d="M128.4 138l.6 .7v1.3l-.6 .6M136.2 133h1.9a1.02 1.02 0 0 0 1 1 1.02 1.02 0 0 0 1.1-1h1.9v10.1h-5.9zM137.2 120.6h6.4v4.3h-6.4zM138.8 121.7l-1 1M141.3 121.4h1.9M141.4 121.3v.3M141.6 121.2v.5M141.7 121.1v.7M141.8 120.9v1l-.5-.5zM152.5 121.8h5.6l.1-.1h.5l.1 .2v1.9l-.2 .2h-.4l-.1-.2h-4.9l-.1 .2h-.5l-.1-.3zM158.8 133h1.3M158.8 130.4l-.6-.6v-1.3l.6-.6h1.3l.6 .6v1.3l-.6 .6"/>
<path d="M158.8 130.4l-.6 .7v1.2l.6 .7M158.8 133l-.6 .6v1.3l.6 .6h1.3l.6-.6v-1.3l-.6-.6M158.8 130.4h1.3M160.1 130.4l.6 .7v1.2l-.6 .7M173.4 127.9h15.3v11.4h-15.3zM188.7 130.4a3.2 3.2 0 0 0-3.2 3.2 3.2 3.2 0 0 0 3.2 3.2M106.7 145h4.2v6.4h-4.2zM108.8 145.5l1 1.1M109.6 149.6l.5-.5 .5 .5zM109.7 149.5h.8M109.8 149.4h.5M110 149.2h.2"/>
<path d="M110.1 149.1v1.9M117 149.7l.6-.1 .1 .1h4.8l.1-.1h.5l.2 .3v1.8l-.3 .2h-.4l-.1-.1h-4.8l-.1 .1h-.5l-.2-.2zM127.1 140.6l-.7 .6v1.3l.7 .6h1.3l.6-.6v-1.3l-.6-.6M127.1 140.6h1.3M151.3 149.7l.5-.1 .2 .1h4.8l.1-.1h.5l.2 .3-.1 1.8-.2 .2h-.4l-.1-.1h-4.8l-.2 .1h-.4l-.2-.3zM153.8 141.9l-.7-.7v-1.2l.7-.7h1.2l.7 .7v1.2l-.7 .7M153.8 141.9l-.7 .6v1.3l.7 .6h1.2l.7-.6v-1.3l-.7-.6M153.8 141.9h1.2M164.7 145.9h7.3v7.2h-7.3zM168.3 148v1.1M168.3 149.9v1.1M175 145.9h4.5v7.2l-4.3 .1-.2-.2z"/>
<path d="M177.2 148v1.2M177.2 149.8v1.2M186.1 147.6l-.6-.7h-1.3l-.6 .7v1.2l.6 .7h1.3l.6-.7M186.1 147.6l.7-.7h1.2l.7 .7v1.2l-.7 .7h-1.2l-.7-.7M186.1 147.6v1.2"/>
<circle cx="107.5" cy="79.7" r="1.57"/>
<circle cx="112.5" cy="79.7" r="1.5"/>
<circle cx="119.4" cy="80.8" r=".25"/>
<circle cx="143" cy="82.2" r="2.92"/>
<circle cx="143" cy="82.2" r="2.41"/>
<circle cx="151.8" cy="82.2" r="2.42"/>
<circle cx="151.8" cy="82.2" r="2.92"/>
<circle cx="138.3" cy="122.2" r=".89"/>
<circle cx="109.3" cy="146.1" r=".89"/>
</g>
<g fill="#808080" stroke="#808080" stroke-width=".18">
<path d="M118.6 77.1h10.6v.8h-10.6z"/>
<path d="M118.6 77.9h1.9v.5h-1.9z"/>
<path d="M122.3 77.9h.7v.5h-.7z"/>
<path d="M124.8 77.9h.8v.5h-.8z"/>
<path d="M127.3 77.9h1.9v.5h-1.9z"/>
<path d="M193.1 104.8h.9v.5h-.9z"/>
<path d="M185.9 104.8h.8v.5h-.8z"/>
<path d="M194.4 104.8h.8v.5h-.8z"/>
<path d="M184.6 104.8h.9v.5h-.9z"/>
<path d="M159.2 95.5h.6v.9h-.6z"/>
<path d="M159.2 88.3h.6v.9h-.6z"/>
<path d="M159.2 96.8h.6v.9h-.6z"/>
<path d="M159.2 87.1h.6v.8h-.6z"/>
<path d="M125.8 86.3h.5v2h-.5z"/>
<path d="M130 87h1.9v.5h-1.9z"/>
<path d="M123.5 87h1.9v.5h-1.9z"/>
<path d="M171.1 98.8h2.1v.5h-2.1z"/>
<path d="M171.9 93.2h.5v1.9h-.5z"/>
<path d="M171.9 99.7h.5v1.9h-.5z"/>
<path d="M129.1 88.8h.5v2h-.5z"/>
<path d="M123.5 89.6h1.9v.5h-1.9z"/>
<path d="M130 89.6h1.9v.5h-1.9z"/>
<path d="M123.3 150.5h.8v.5h-.8z"/>
<path d="M116.1 150.5h.8v.5h-.8z"/>
<path d="M124.6 150.5h.8v.5h-.8z"/>
<path d="M114.8 150.5h.9v.5h-.9z"/>
<path d="M157.6 150.5h.8v.5h-.8z"/>
<path d="M150.3 150.5h.9v.5h-.9z"/>
<path d="M158.8 150.5h.9v.5h-.9z"/>
<path d="M149.1 150.5h.8v.5h-.8z"/>
<path d="M164.3 106h.9v.6h-.9z"/>
<path d="M171.5 106h.9v.6h-.9z"/>
<path d="M163 106h.9v.6h-.9z"/>
<path d="M172.8 106h.9v.6h-.9z"/>
<path d="M193.1 114.9h.9v.6h-.9z"/>
<path d="M185.9 114.9h.8v.6h-.8z"/>
<path d="M194.4 114.9h.8v.6h-.8z"/>
<path d="M184.6 114.9h.9v.6h-.9z"/>
<path d="M185.9 109.8h.8v.6h-.8z"/>
<path d="M193.1 109.8h.9v.6h-.9z"/>
<path d="M184.6 109.8h.9v.6h-.9z"/>
<path d="M194.4 109.8h.8v.6h-.8z"/>
<path d="M150.3 113.3h.6v.9h-.6z"/>
<path d="M150.3 106.1h.6v.9h-.6z"/>
<path d="M150.3 114.6h.6v.8h-.6z"/>
<path d="M150.3 104.8h.6v.9h-.6z"/>
<path d="M151.6 122.5h.9v.6h-.9z"/>
<path d="M158.8 122.5h.9v.6h-.9z"/>
<path d="M150.3 122.5h.9v.6h-.9z"/>
<path d="M160.1 122.5h.9v.6h-.9z"/>
<path d="M113.1 130.1h.9v.6h-.9z"/>
<path d="M105.9 130.1h.9v.6h-.9z"/>
<path d="M114.4 130.1h.9v.6h-.9z"/>
<path d="M104.6 130.1h.9v.6h-.9z"/>
<path d="M185.9 99.7h.8v.6h-.8z"/>
<path d="M193.1 99.7h.9v.6h-.9z"/>
<path d="M184.6 99.7h.9v.6h-.9z"/>
<path d="M194.4 99.7h.8v.6h-.8z"/>
<path d="M105.9 98.1h.5v.8h-.5z"/>
<path d="M105.9 90.9h.5v.8h-.5z"/>
<path d="M105.9 99.3h.5v.9h-.5z"/>
<path d="M105.9 89.6h.5v.8h-.5z"/>
<path d="M102 90.9h.6v.8h-.6z"/>
<path d="M102 98.1h.6v.8h-.6z"/>
<path d="M102 89.6h.6v.8h-.6z"/>
<path d="M102 99.3h.6v.9h-.6z"/>
<path d="M109.7 90.9h.6v.8h-.6z"/>
<path d="M109.7 98.1h.6v.8h-.6z"/>
<path d="M109.7 89.6h.6v.8h-.6z"/>
<path d="M109.7 99.3h.6v.9h-.6z"/>
<path d="M120.5 77.9h1.8v.5h-1.8z"/>
<path d="M123 77.9h1.8v.5h-1.8z"/>
<path d="M125.6 77.9h1.7v.5h-1.7z"/>
<path d="M184.6 148h.5v.5h-.5z"/>
<path d="M187.1 148h.5v.5h-.5z"/>
<path d="M159.2 112.4h.5v.5h-.5z"/>
<path d="M156.7 112.4h.5v.5h-.5z"/>
<path d="M161.7 112.4h.5v.5h-.5z"/>
<path d="M154.1 140.3h.5v.5h-.5z"/>
<path d="M154.1 142.9h.5v.5h-.5z"/>
<path d="M171.9 112.4h.5v.5h-.5z"/>
<path d="M174.4 112.4h.5v.5h-.5z"/>
<path d="M169.4 112.4h.5v.5h-.5z"/>
<path d="M165.5 116.2h.6v.5h-.6z"/>
<path d="M163 116.2h.5v.5h-.5z"/>
<path d="M168.1 116.2h.5v.5h-.5z"/>
<path d="M103.4 125.1h.5v.5h-.5z"/>
<path d="M105.9 125.1h.5v.5h-.5z"/>
<path d="M127.5 139.1h.5v.5h-.5z"/>
<path d="M127.5 141.6h.5v.5h-.5z"/>
<path d="M127.5 136.5h.5v.5h-.5z"/>
<path d="M159.2 131.4h.5v.6h-.5z"/>
<path d="M159.2 128.9h.5v.5h-.5z"/>
<path d="M159.2 134h.5v.5h-.5z"/>
</g>
<path d="M124.4 97h1.5M124.4 97.9h1.5M133.3 97.9h1.5M133.3 97h1.5M167.6 149.9h1.5M167.6 149.1h1.5" fill="none" stroke="#808080" stroke-width=".42"/>
<g fill="none" stroke="#808080" stroke-width=".32">
<path d="M116.9 97.1h1.3M116.9 97.8h1.3M189.3 93.3h1.3M189.3 94h1.3M116.9 106h1.3M116.9 106.7h1.3M124.5 106.6h1.3M124.5 106h1.3M133.4 106h1.3M133.4 106.7h1.3M177.9 102.2h1.2M177.9 102.8h1.2"/>
<path d="M109.6 134.9v1.2M110.3 134.9v1.2M176.6 149.8h1.3M176.6 149.2h1.3"/>
</g>
<g fill="none" stroke="#808080" stroke-width=".61">
<path d="M102.3 88.5v1.1M102.3 90.4v.4M102.3 99v.3M106.2 88.5v1.1M106.2 90.4v.4M106.2 99v.3M110 88.5v1.1M110 90.4v.4M110 99v.3M159.5 86v1M159.5 87.9v.4M159.5 96.4v.4"/>
<path d="M159.5 97.7v1M183.6 100h1M185.5 100h.4M194 100h.4M195.3 100h1M102.3 100.2v1M106.2 100.2v1M110 100.2v1M150.6 103.8v1M150.6 105.7v.4M150.6 114.2v.4M150.6 115.5v1"/>
<path d="M162 106.3h1M163.9 106.3h.4M172.4 106.3h.4M173.7 106.3h1M183.6 105.1h1M183.6 115.2h1M183.6 110.1h1M185.5 105.1h.4M185.5 115.2h.4M185.5 110.1h.4M194 105.1h.4M194 115.2h.4"/>
<path d="M194 110.1h.4M195.3 105.1h1M195.3 115.2h1M195.3 110.1h1M103.6 130.4h1M105.5 130.4h.4M114 130.4h.4M115.3 130.4h1M149.3 122.8h1M151.2 122.8h.4M159.7 122.8h.4M161 122.8h1"/>
<path d="M113.8 150.7h1M115.7 150.7h.4M124.2 150.7h.3M125.4 150.7h1M148 150.7h1.1M149.9 150.7h.4M158.5 150.7h.3M159.7 150.7h1"/>
</g>
<path d="M178.8 71.1h14.6v14.2h-14.6zM179.7 71v-8.6h12.8v8.6M181.2 62.3v-12.4h9.8v12.4" fill="none" stroke="#808080" stroke-width=".21"/>
<circle cx="186.1" cy="54.5" r="1.26" fill="#808080" stroke="#808080" stroke-width=".18"/>
<path d="M122.6 87.3h.9M122.6 89.8h.9M131.9 87.3h.9M131.9 89.8h.9M172.1 92.4v.8M172.1 101.6v.9" fill="none" stroke="#808080" stroke-width=".51"/>
<g fill="none" stroke="#000" stroke-width=".18">
<path d="M98.5 74.6h100v80h-100zM111.5 79.7h2M112.5 78.7v2M123 77.1h1.8M123.9 76.2v1.8M185.1 78.4h2M186.1 77.4v2M101.9 94.9h.9M102.3 94.5v.8M105.7 94.9h.9M106.2 94.5v.8M109.5 94.9h.9"/>
<path d="M110 94.5v.8M116.8 97.4h1.6M117.6 96.6v1.6M124.4 97.4h1.6M125.2 96.7v1.5M127.1 87.3h1.2M127.1 89.8h1.2M127.7 86.7v1.2M127.7 89.2v1.2M133.3 97.4h1.5M134.1 96.7v1.5M142.4 82.2h1.2"/>
<path d="M143 81.6v1.2M147.1 97.4h1.9M148 96.5v1.9M151.2 82.2h1.2M151.8 81.6v1.2M159 92.4h.9M159.5 91.9v.9M167.4 84.7h1.9M168.3 83.8v1.9M171.5 97.4h1.3M172.1 96.8v1.2M189.1 93.6h1.6"/>
<path d="M189.5 100h.9M189.9 92.8v1.6M189.9 99.5v.9M116.8 106.3h1.6M117.6 105.5v1.6M124.4 106.3h1.6M125.2 105.5v1.6M133.3 106.3h1.6M134.1 105.5v1.6M150.1 110.1h.9M150.6 109.7v.9M158.9 112.7h1.1"/>
<path d="M159.5 112.1v1.1M165.2 116.5h1.2M165.8 115.9v1.1M167.9 106.3h.9M168.3 105.9v.8M171.6 112.7h1.1M172.1 112.1v1.1M177.7 102.5h1.6M178.5 101.7v1.6M189.5 105.1h.9M189.5 115.2h.9M189.5 110.1h.9"/>
<path d="M189.9 104.6v.9M189.9 109.7v.9M189.9 114.8v.8M104.3 125.4h1.1M104.9 124.8v1.1M109.2 135.5h1.5M109.5 130.4h.9M110 130v.9M110 134.7v1.6M127.2 139.3h1.1M127.7 138.8v1.1M138.2 138h1.9"/>
<path d="M139.1 137.1v1.9M139.6 122.8h1.7M140.4 122v1.7M155.2 122.8h.9M155.7 122.4v.9M158.9 131.7h1.1M159.5 131.1v1.2M180 133h2.1M181 132v2M108 148.2h1.4M108.7 147.5v1.4M119.7 150.7h.8"/>
<path d="M120.1 150.3v.9M153.8 141.9h1.1M153.9 150.7h.9M154.4 141.3v1.1M154.4 150.3v.9M167.4 149.5h1.9M168.3 148.5v1.9M176.4 149.5h1.7M177.2 148.6v1.7M185.6 148.2h1.1M186.1 147.7v1.1"/>
<circle cx="181" cy="78.4" r=".99"/>
<circle cx="191.2" cy="78.4" r=".99"/>
</g>
<g font-size="3.5">
<text x="8.5" y="200.4">17/01/14</text>
<text x="23.2" y="200.4">10:42 /home/lolo/eagle/DriverFL500/driverCorriente.brd</text>
</g>
<g font-size="1.8" fill="#808080">
<text x="118.8" y="83.2">IC3</text>
<text x="120.7" y="80.3">1</text>
<text x="123.3" y="80.3">2</text>
<text x="125.8" y="80.3">3</text>
<text x="141.1" y="83.5">1</text>
<text x="143" y="81.6">3</text>
<text x="143.6" y="83.5">2</text>
<text x="146.1" y="82.2">Q4</text>
<text x="149.9" y="83.5">1</text>
<text x="151.8" y="81.6">3</text>
<text x="152.5" y="83.5">2</text>
<text x="155" y="82.2">Q3</text>
<text x="118.8" y="84.7">780</text>
<text x="121.8" y="84.7">5TV</text>
<text x="123.7" y="88.4">1N4446</text>
<text x="125.6" y="86">D_FUENTE1</text>
<text x="125.6" y="89.9">1N44</text>
<text x="129.8" y="89.9">46</text>
<text x="146.1" y="84.1">2N2</text>
<text x="149.4" y="84.1">222A</text>
<text x="155" y="84.1">2</text>
<text x="156" y="84.1">N2907A</text>
<text x="169" y="88.3" transform="rotate(-90 169 88.3)">LM358N</text>
<text x="179.1" y="87.3">BNC_FU1NC</text>
<text x="186.5" y="87.3">-227</text>
<text x="190" y="87.3">161-0</text>
<text x="106.7" y="95.5" transform="rotate(-90 106.7 95.5)">47k</text>
<text x="119.5" y="92.4">D_F</text>
<text x="122.9" y="92.4">UENTE2</text>
<text x="160" y="92.9" transform="rotate(-90 160 92.9)">47k</text>
<text x="162.1" y="94.5" transform="rotate(-90 162.1 94.5)">R_SIG</text>
<text x="165.5" y="91.3">IC_INV</text>
<text x="187.4" y="92" transform="rotate(-90 187.4 92)">1u</text>
<text x="193.9" y="93.5" transform="rotate(-90 193.9 93.5)">C_A</text>
<text x="100.9" y="98.1" transform="rotate(-90 100.9 98.1)">R_VCC2</text>
<text x="103" y="97.2" transform="rotate(-90 103 97.2)">47k</text>
<text x="108.8" y="98.7" transform="rotate(-90 108.8 98.7)">RR__VVCCCC13</text>
<text x="110.6" y="97.2" transform="rotate(-90 110.6 97.2)">20k</text>
<text x="115" y="96.8" transform="rotate(-90 115 96.8)">10u</text>
<text x="121.5" y="100.9" transform="rotate(-90 121.5 100.9)">C_VCC2</text>
<text x="123.5" y="98.2" transform="rotate(-90 123.5 98.2)">100u</text>
<text x="130" y="100.9" transform="rotate(-90 130 100.9)">C_78_4</text>
<text x="130.5" y="100.2" transform="rotate(-90 130.5 100.2)">C_78_3</text>
<text x="137" y="100.6" transform="rotate(-90 137 100.6)">100u</text>
<text x="142.7" y="100.4" transform="rotate(-90 142.7 100.4)">IC_INV1</text>
<text x="144.5" y="98.1">LM358N</text>
<text x="170.9" y="99.6" transform="rotate(-90 170.9 99.6)">D_INV</text>
<text x="174.8" y="99.6" transform="rotate(-90 174.8 99.6)">1N4446</text>
<text x="188.4" y="100.6">100k</text>
<text x="115" y="104.7" transform="rotate(-90 115 104.7)">1u</text>
<text x="131.5" y="105.2" transform="rotate(-90 131.5 105.2)">.1u</text>
<text x="167.8" y="106.9">47k</text>
<text x="176" y="102.9" transform="rotate(-90 176 102.9)">220u</text>
<text x="182.4" y="104.2" transform="rotate(-90 182.4 104.2)">C_INV</text>
<text x="186.8" y="103.7">R_A</text>
<text x="187.6" y="105.7">100k</text>
<text x="188.7" y="102.6">R_A1</text>
<text x="121.5" y="109.8" transform="rotate(-90 121.5 109.8)">C_VCC1</text>
<text x="122.5" y="109.9" transform="rotate(-90 122.5 109.9)">C_78_2</text>
<text x="129" y="109.9" transform="rotate(-90 129 109.9)">.1u</text>
<text x="138" y="109" transform="rotate(-90 138 109)">C_78_5</text>
<text x="151.2" y="110.7" transform="rotate(-90 151.2 110.7)">47k</text>
<text x="155.6" y="110.8">JP_S</text>
<text x="159.8" y="110.8">IG</text>
<text x="164.3" y="109">R_INV_3</text>
<text x="186.8" y="113.8">R_INV1</text>
<text x="186.9" y="112.8">R_INV2</text>
<text x="189.4" y="110.7">47k</text>
<text x="153.2" y="116.9" transform="rotate(-90 153.2 116.9)">R_INV_OUT</text>
<text x="161.9" y="114.6">JP_SELECT</text>
<text x="168.6" y="115.8">JP_PICO</text>
<text x="187.6" y="115.9">47k</text>
<text x="102.3" y="123.5">JP_PWM</text>
<text x="137.4" y="124.6">1</text>
<text x="141.5" y="124.6">3</text>
<text x="141.7" y="120.3">1k</text>
<text x="152.6" y="125.5">R_DIV1</text>
<text x="155.1" y="123.4">24k</text>
<text x="106.8" y="129">R_PWM</text>
<text x="107.7" y="131.1">100k</text>
<text x="132.6" y="126.5">R_VERTICAL</text>
<text x="110.5" y="133">10n</text>
<text x="136.2" y="132.7">IC_VSET</text>
<text x="162.6" y="135.5" transform="rotate(-90 162.6 135.5)">JP_VSET</text>
<text x="172.2" y="136.2" transform="rotate(-90 172.2 136.2)">U$1</text>
<text x="106.9" y="139.5">C_PWM</text>
<text x="125.9" y="143.2" transform="rotate(-90 125.9 143.2)">JP_POT_PWM</text>
<text x="139.8" y="141.2" transform="rotate(-90 139.8 141.2)">LM358N</text>
<text x="157.5" y="140.3" transform="rotate(-90 157.5 140.3)">F</text>
<text x="176" y="139.3" transform="rotate(-90 176 139.3)">FL500</text>
<text x="106.3" y="147.9" transform="rotate(-90 106.3 147.9)">OT</text>
<text x="108.2" y="146.2" transform="rotate(-90 108.2 146.2)">1</text>
<text x="116.9" y="149.4">R_POT2</text>
<text x="151.2" y="149.4">R_LASER</text>
<text x="157.5" y="148.5" transform="rotate(-90 157.5 148.5)">JP_O</text>
<text x="157.5" y="144.1" transform="rotate(-90 157.5 144.1)">NOF</text>
<text x="183.5" y="146.4">JP_L</text>
<text x="187.6" y="146.4">ASER</text>
<text x="106.3" y="151.4" transform="rotate(-90 106.3 151.4)">R_P</text>
<text x="108.2" y="150.2" transform="rotate(-90 108.2 150.2)">3</text>
<text x="112.5" y="151.4" transform="rotate(-90 112.5 151.4)">2</text>
<text x="112.5" y="150.4" transform="rotate(-90 112.5 150.4)">k</text>
<text x="117.8" y="151.4">10k</text>
<text x="152.1" y="151.4">10</text>
<text x="164.3" y="152.9" transform="rotate(-90 164.3 152.9)">C_</text>
<text x="164.3" y="150.6" transform="rotate(-90 164.3 150.6)">LASER1</text>
<text x="171.3" y="152.7" transform="rotate(-90 171.3 152.7)">10</text>
<text x="171.3" y="150.7" transform="rotate(-90 171.3 150.7)">0u</text>
<text x="174.6" y="153" transform="rotate(-90 174.6 153)">C_LASER2</text>
<text x="181" y="153" transform="rotate(-90 181 153)">.1u</text>
</g>
</svg>
